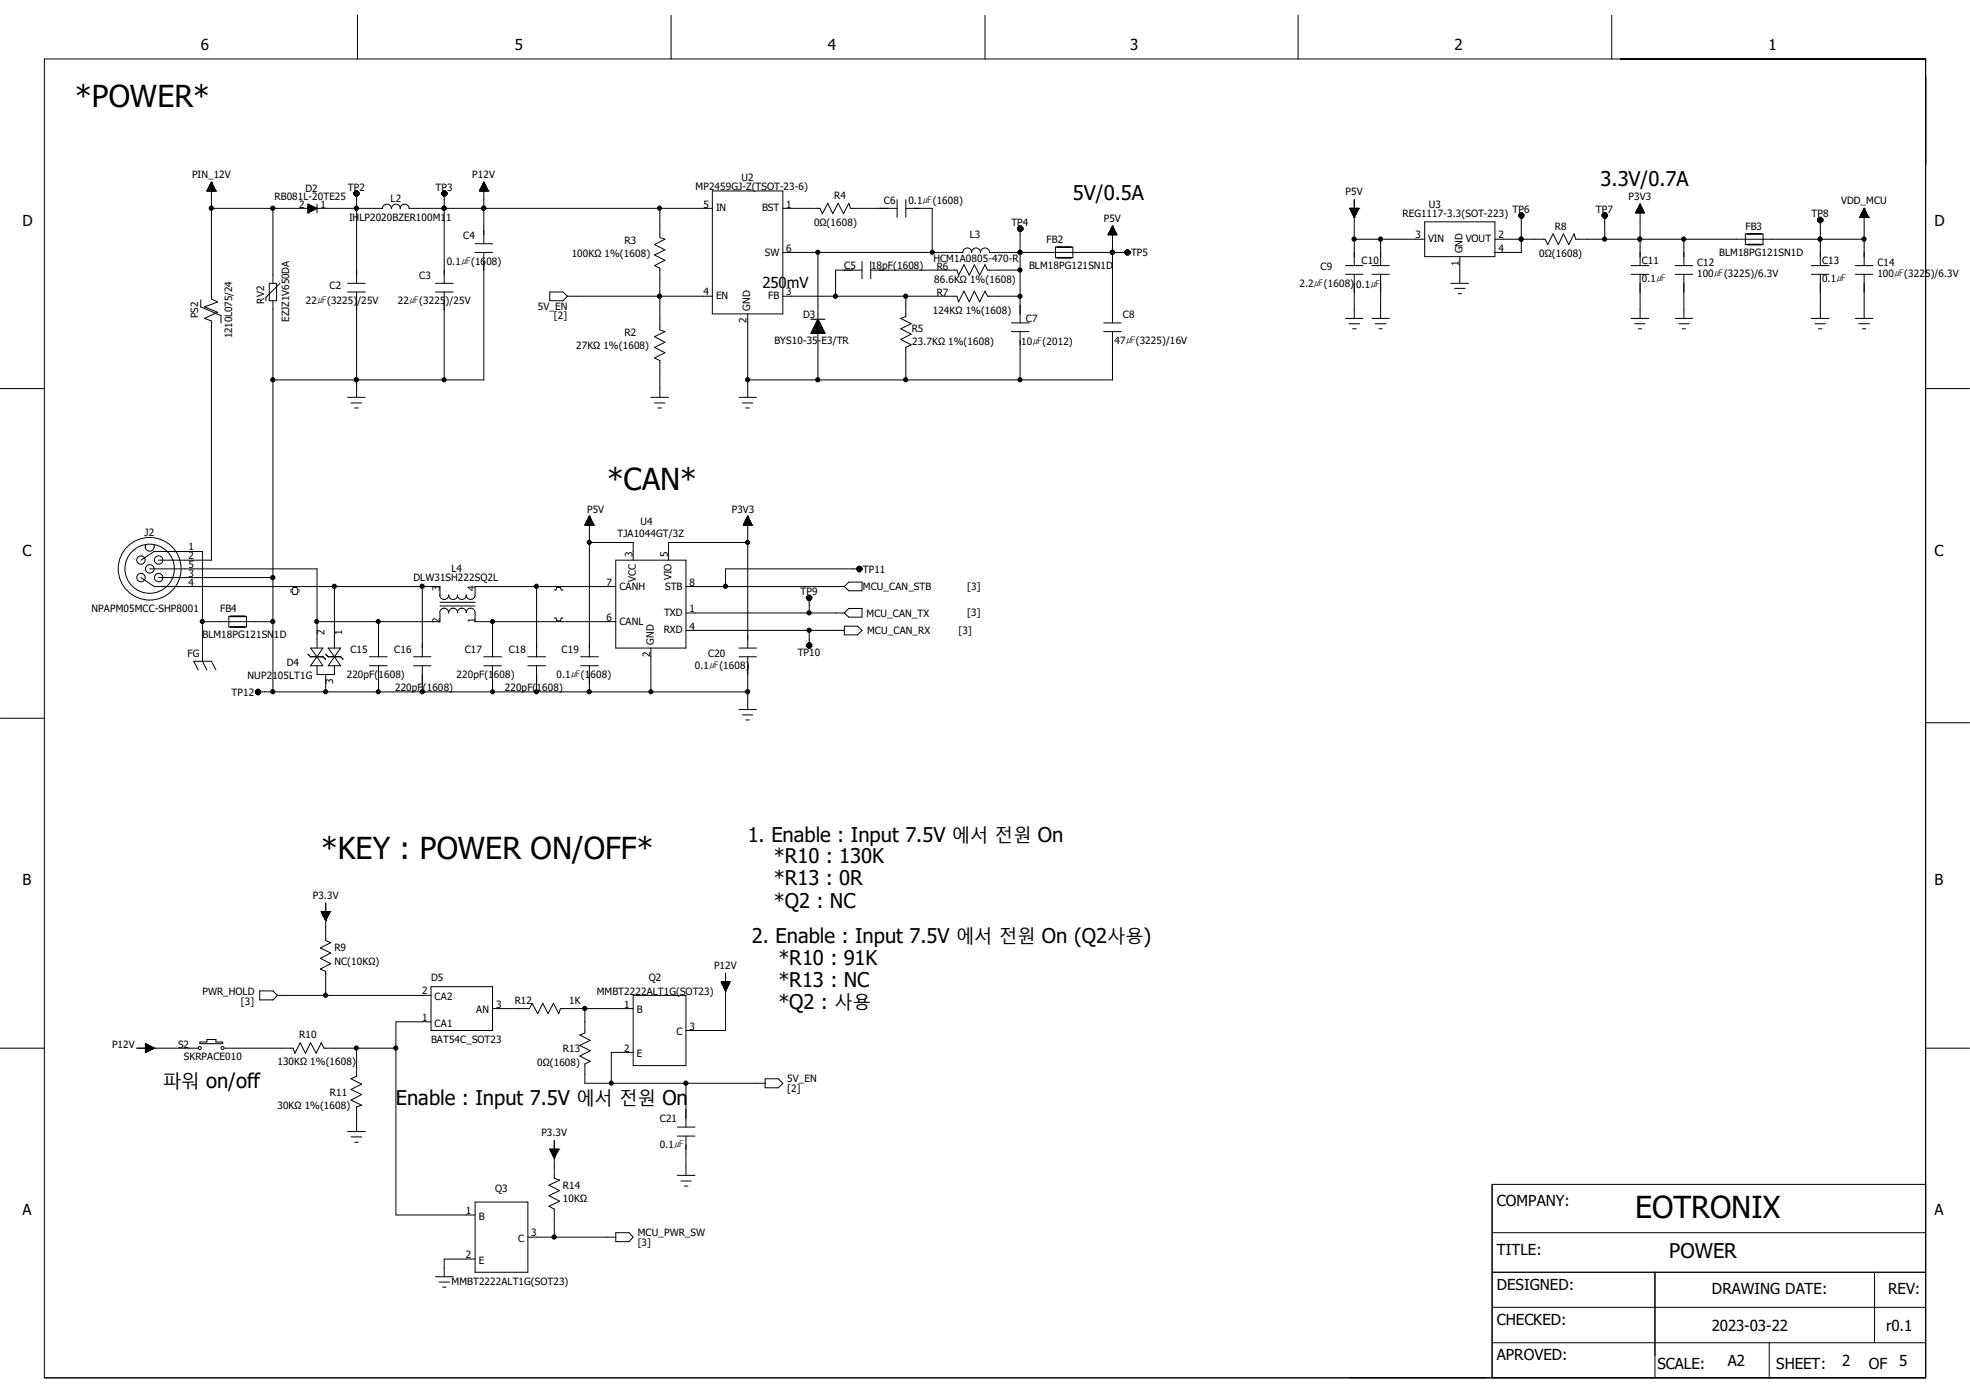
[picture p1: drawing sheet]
<svg xmlns="http://www.w3.org/2000/svg" width="297mm" height="210mm" viewBox="0 0 297 210" stroke-linecap="round" stroke-linejoin="round" font-family="sans-serif">
<g fill="none" stroke="#000" stroke-width=".15">
<path d="M6.7 8.9h283.6v198.8h-283.6zM53.9 2.3v6.6M101.2 2.3v6.6M148.5 2.3v6.6M195.7 2.3v6.6M243 2.3v6.6M31.2 28.8h.1M31.2 28.8h1.4M31.2 28.7h1.3M31.3 28.8v-.1h1.2v.1M31.3 28.6h1.2M31.3 28.8v-.2h1.1v.2"/>
<path d="M31.3 28.5h1.1M31.4 28.8v-.3h.9v.3M31.4 28.4h.9M31.4 28.8v-.4h.9v.4M31.5 28.3h.8M31.5 28.8v-.6h.8v.6M31.5 28.2h.7M31.5 28.1h.7M31.6 28.8v-.8h.6v.8M31.6 28h.5M31.7 27.9h.4v.9M31.7 27.8h.3"/>
<path d="M31.7 27.6h.3M31.8 28.8v-1.2h.2v1.2M31.8 27.6h.1M31.9 27.5h.1M31.9 31.4h25.8M31.9 27.5v17.6l.9 .4-2 .8 2 .8-2 .9 1.1 .4v36.1h-8M31.9 27.5l.7 1.3M31.9 27.5l-.7 1.3M31.9 27.5h-.1v1.3M31.9 27.5v1.3M32 27.7h-.3v1.1M32 27.7v1.1"/>
<path d="M32 27.9h-.3v.9M32 27.8v1M32.1 27.9h-.5v.9M32.2 28.2h-.7v.6M32.2 28.1v.7M32.6 28.8h.1M41.1 31.4v11.3M46.4 32.1h.1M46.4 30.8h.1M46.4 30.8v1.3M46.4 30.8l1.4 .6M46.4 30.9h.3v1.1h-.3"/>
<path d="M46.4 31h.6v.8h-.6M46.4 31.3h1.1M46.4 31.2h.9M46.6 30.9v1.1M46.8 31v.9M47.1 31.1v.6M47.2 31.2v.5h-.8M47.4 31.2v.4M47.5 31.3v.3h-1.1M47.7 31.4v.1M47.8 31.4h.1M47.8 30.8v1.3"/>
<path d="M47.8 31.4l-1.4 .7M53.3 29.3l.3 .2M53.3 29v.3M53.3 29.3h.8M53.3 29.2h.8M53.3 29h.8M53.5 29.4h.5v-.5h-.5v.6M53.6 28.8h.3M53.6 29.5h.3M53.6 28.8l-.3 .2M53.6 28.8v.7M53.8 31.4h.1"/>
<path d="M53.8 28.8v13.9M53.9 28.8v.7M53.9 28.8l.2 .2M54.1 29v.3M54.1 29.3l-.2 .2M57.7 31.4a.68 .68 0 0 1 .6-.6 .68 .68 0 0 1 .7 .6 .68 .68 0 0 1 .7-.6 .68 .68 0 0 1 .7 .6 .66 .66 0 0 1 .6-.6 .66 .66 0 0 1 .7 .6v.1M61.7 31.4h45.7M66.6 29.3h.8M66.6 29.2h.8M66.6 29h.8M66.6 29.3l.2 .2M66.6 29v.3"/>
<path d="M66.7 29.4h.6v-.5h-.6v.6M66.8 28.8h.3M66.8 29.5h.3M66.8 28.8l-.2 .2M66.8 28.8v.7M67 31.4h.1M67 28.8v13.9M67.1 28.8l.3 .2M67.1 28.8v.7M67.4 29v.3M67.4 29.3l-.3 .2M71.6 38.1h2.7"/>
<path d="M71.6 36.7h2.7M72.3 28.8h.1M72.3 28.8h1.3M72.3 28.7h1.3M72.3 28.8v-.1h1.3v.1M72.3 28.6h1.2M72.4 28.6h1.1v.2M72.4 28.5v.3M72.4 28.5h1.1M72.4 28.5h1v.3M72.4 28.4v.4M72.5 28.4h.9"/>
<path d="M72.5 28.4h.9v.4M72.5 28.3v.5M72.6 28.3h.8M72.6 28.8v-.6h.8v.6M72.6 28.2h.7M72.6 28.2h.7v.6M72.6 28.1v.7M72.6 28.1h.7M72.7 28h.5v.8M72.7 27.9h.5v.9M72.8 27.9h.4v.9M72.8 27.8v1"/>
<path d="M72.8 27.8h.3M72.8 27.7h.3v1.1M72.8 27.6v1.2M72.9 27.6h.2M72.9 27.6h.1v1.2M72.9 27.6v1.2M72.9 27.6h.1M72.9 27.5h.1M72.9 31.4h.1M72.9 27.5v9.2M72.9 38.1v19.2h-31.8M72.9 27.5l.1 1.3"/>
<path d="M72.9 27.5l-.6 1.3M72.9 27.5l.7 1.3M73.2 27.9h-.5v.9M73.2 28h-.5v.8M73.6 28.8h.1M99.5 31.4v4.4l.7 .3-1.5 .8 1.5 .8-1.5 .7 1.5 .8-1.5 .8 .8 .4v9.3l.7 .3-1.5 .8 1.5 .8-1.5 .8 1.5 .8-1.5 .8 .8 .4v5.5M107.4 28.8h10.6v18.5h-10.6zM118 31.4h5.6l.4 .8 .8-1.6 .8 1.6 .8-1.6 .8 1.6 .8-1.6 .2 .8h7.1M118 38.1h27.2M123.3 38.1v10M130 39.4v2.6M131.3 39.4v2.6"/>
<path d="M135.3 30.1v2.7M136.6 31.4h3.9v6.7M136.6 30.1v2.7M145.2 38a.66 .66 0 0 1 .6-.6 .66 .66 0 0 1 .7 .7M146.5 38a.66 .66 0 0 1 .6-.6 .66 .66 0 0 1 .7 .7M147.8 38a.66 .66 0 0 1 .7-.6 .66 .66 0 0 1 .6 .7M149.2 38.1h21.2M153.4 34.6l.3 .3M153.4 34.3v.3M153.4 34.6h.8M153.4 34.5h.8M153.4 34.3h.8"/>
<path d="M153.5 34.2h.6v.6h-.6zM153.7 34.1h.3M153.7 34.9h.3M153.7 34.1l-.3 .2M153.7 34.1v.8M153.8 38.1h.1M153.8 34.1v14.6M154 34.1l.2 .2M154 34.1v.8M154.2 34.3v.3M154.2 34.6l-.2 .3M159.1 37.3h2.7v1.6h-2.7z"/>
<path d="M167.1 35.4h1.3M167.1 35.4v-.1h1.2v.1M167.1 35.3h1.2M167.2 35.2h1.1M167.2 35.4v-.3h1.1v.3M167.2 35.1h1M167.3 35.4v-.4h.9v.4M167.3 35h.9M167.3 35.4v-.5h.8v.5M167.3 34.9h.8M167.4 34.8h.7M167.4 35.4v-.6h.7v.6"/>
<path d="M167.4 35.4v-.7h.7v.7M167.4 34.7h.6M167.5 35.4v-.9h.4v.9M167.5 34.6h.5M167.6 34.5h.3M167.6 35.4v-1h.3v1M167.6 34.3h.3M167.6 34.2h.2v1.2M167.7 34.1h.1M167.7 38.1h.1M167.7 34.1v14.6M167.7 34.1l.7 1.3h-1.4z"/>
<path d="M167.8 34.2h-.1v1.2M167.8 34.2v1.2M167.8 34.3h-.2v1.1M168 34.6h-.5v.8M168 34.6v.8M169.6 38.2l.2 .2M169.6 37.9v.3M169.6 38.2h.8M169.6 37.9h.8M169.7 38.3h.6M169.8 38.4h.3M169.8 37.7l-.2 .2"/>
<path d="M169.8 37.7h.3M169.8 37.7v.7M170 37.7v.7M170.1 37.7l.3 .2M170.1 37.7v.7M170.2 38.3v-.5h-.5v.6M170.4 37.9v.3M170.4 38.2l-.3 .2M203.5 31.4h.1M203.5 31.4h1.4M203.5 31.4l.7 1.4M203.5 31.5h1.3"/>
<path d="M203.6 31.4v.2h1.2M203.6 31.7h1.1M203.6 31.4v.3h1.1v-.3M203.7 31.4v.4M203.7 31.8h.9M203.7 31.4v.5M203.8 31.9h.8M203.8 31.4v.6h.8v-.6M203.8 31.4v.7h.7v-.7M203.8 32h.8M203.9 32.1h.6M203.9 31.4v.8"/>
<path d="M203.9 32.2h.6M204 31.4v.9h.4M204 31.4v1h.3M204 31.4v1.2M204.1 32.6h.2M204.1 31.4v1.3M204.1 32.7h.1M204.1 31.4v1.4M204.2 32.8h.1M204.2 30.1v9.9M204.2 36.1h10.6M204.2 31.4v1.3h-.1"/>
<path d="M204.3 31.4v1.2h-.2M204.3 31.4v1.1h-.3M204.4 31.4v1h-.4M204.4 31.4v.9h-.4M204.5 31.4v.8h-.6M204.6 31.4v.4h-.9M204.7 31.4v.3h-1M204.8 31.4v.1h-1.2M204.9 31.4h.1M204.9 31.4l-.7 1.4M208.2 36.1v3.9M214.8 33.4h10.6v5.3h-10.6z"/>
<path d="M220.1 38.7v4M225.4 36.1h7.6l.3 .8 .8-1.6 .8 1.6 .8-1.6 .8 1.6 .8-1.6 .3 .8h43.5M229 32.6l.2 .3M229 32.3v.3M229 32.6h.7M229 32.5h.7M229 32.3h.7M229.1 32.8h.6M229.2 32.1h.3M229.2 32.9h.3M229.2 32.1l-.2 .2M229.2 32.1v.8"/>
<path d="M229.4 36.1h.1M229.4 32.1v6h-4M229.5 32.1l.2 .2M229.5 32.1v.8M229.6 32.8v-.6h-.5v.6M229.7 32.3v.3M229.7 32.6l-.2 .3M241.6 32.6h.8M241.6 32.5h.8M241.6 32.3h.8M241.6 32.6l.2 .3M241.6 32.3v.3"/>
<path d="M241.7 32.8h.5v-.6h-.5v.6M241.8 32.1h.3M241.8 32.9h.3M241.8 32.1l-.2 .2M241.8 32.1v.8M241.9 32.1v4M242.1 32.1l.3 .2M242.1 32.1v.8M242.4 32.3v.3M242.4 32.6l-.3 .3M246.6 32h1.3M246.6 32v.1"/>
<path d="M246.7 32h1.1M246.7 32.1v-.2h1.1v.2M246.7 32.1v-.3h1.1v.3M246.8 31.8h1M246.8 31.7h.9M246.8 31.7v.4M246.8 31.6v.5M246.8 31.6h.8M246.9 32.1v-.6h.7v.6M246.9 31.5h.7M247 31.4h.6v.7M247 31.3h.5"/>
<path d="M247.1 31.2h.3v.9M247.1 31.1h.3M247.1 31.1v1M247.1 31h.3M247.1 31.1h.3v1M247.1 31v1.1M247.2 30.9h.1M247.3 30.8h.1M247.3 36.1h.1M247.3 30.8v9.2M247.3 30.8l-.7 1.3h1.3M247.3 30.8l.6 1.3"/>
<path d="M247.3 30.9h-.1v1.2M247.3 30.9v1.2M247.4 30.9v1.2M247.4 31.2h-.3v.9M247.5 31.3h-.5v.8M247.5 31.3v.8M247.6 31.4h-.7v.7M247.7 31.6v.5M247.7 31.7v.4M247.9 32v.1M253.9 36.1v3.9M263.1 35.3h2.7v1.6h-2.7z"/>
<path d="M274 33.3l.3 .3M274 33v.3M274 33.3h.8M274 33.1h.8M274 33h.8M274.2 32.9h.5v.5h-.5zM274.3 32.8h.3M274.3 33.6h.3M274.3 32.8l-.3 .2M274.3 32.8v.8M274.4 36.1h.1M274.4 32.8v7.2"/>
<path d="M274.6 32.8l.2 .2M274.6 32.8v.8M274.8 33v.3M274.8 33.3l-.2 .3M280.4 32.8h.1M280.4 32.8h1.3M280.4 32.7h1.3M280.5 32.7h1.2v.1M280.5 32.6h1.1v.2M280.5 32.5v.3M280.5 32.5h1.1M280.5 32.8v-.4h1.1v.4"/>
<path d="M280.6 32.3h.9v.5M280.6 32.4h1M280.6 32.3v.5M280.6 32.3h.9M280.7 32.8v-.6h.7v.6M280.7 32.2h.7M280.7 32.1h.7v.7M280.8 32h.5v.8M280.8 32v.8M280.8 32h.5M280.8 31.9h.5v.9M280.8 31.8v1"/>
<path d="M280.8 31.8h.5M280.8 31.8h.4v1M280.8 31.7v1.1M280.9 31.7h.3M280.9 31.7h.3v1.1M280.9 31.7v1.1M281 31.6h.1v1.2M281 31.7h.2M281 31.5v1.3M281 31.5h.1M281.1 31.4h.1M281.1 31.4v8.6"/>
<path d="M281.1 31.5v1.3M281.1 31.4l-.7 1.4M281.1 31.4l.6 1.4M281.3 32.1h-.6v.7M281.6 32.6h-1.1v.2M281.7 32.8h.1M0 58.6h6.7M30.3 45.2v1.1l3 1.3v1.1M40.6 42.7h1.1v2.6h-1.1zM41.1 45.3v59M42.2 42.7l-2.1 2.1v.5M52.4 42.7h2.7"/>
<path d="M52.4 44h2.7M52.4 59.9h2.7M53.8 57.3h.1M53.8 44v15.9M65.7 42.7h2.6M65.7 44h2.6M67 44v13.3M82.9 44h2l.7 .7-.7 .6h-2zM85.6 44.7h21.8M98.1 59.9h2.7M99.5 44.7h.1M111.4 59.9h2.6"/>
<path d="M112.7 47.3v12.6M118 44.7h26.3l.2 .8 .8-1.6 .8 1.6 .8-1.6 .8 1.6 .8-1.6 .4 .8h4.9M123.3 50.2v7.1M130 40.7h-4v4M131.3 40.7h13l.2 .8 .8-1.6 .8 1.6 .8-1.6 .8 1.6 .8-1.6 .4 .8h4.9M136.6 44.7v3l-.8 .3 1.6 .8-1.6 .8 1.6 .8-1.6 .8 1.6 .8-.8 .4v4.9M152.5 50h2.7M152.5 48.7h2.7M153.8 50v7.3M166.4 50h2.6M166.4 48.7h2.6M167.7 50v7.3h-55"/>
<path d="M202.9 40h2.6M202.9 41.4h2.6M202.9 48h2.6M203.4 48.8h1.6M203.9 49.6h.6M204.2 41.4v6.6M206.8 40h2.7M206.8 41.4h2.7M206.8 48h2.7M207.3 48.8h1.7M207.9 49.6h.5M208.2 41.4v6.6"/>
<path d="M218.7 42.7h2.7M219.3 43.5h1.6M219.8 44.3h.5M245.9 40h2.7M245.9 41.4h2.7M245.9 48h2.7M246.5 48.8h1.5M247 49.6h.5M247.3 41.4v6.6M252.6 40h2.6M252.6 41.4h2.6M252.6 48h2.6"/>
<path d="M253.1 48.8h1.6M253.6 49.6h.5M253.9 41.4v6.6M273.1 40h2.7M273.1 41.4h2.7M273.1 48h2.7M273.6 48.8h1.6M274.2 49.6h.5M274.4 41.4v6.6M279.7 40h2.7M279.7 41.4h2.7M279.7 48h2.7"/>
<path d="M280.2 48.8h1.7M280.8 49.6h.5M281.1 41.4v6.6M290.3 58.6h6.7M52.9 60.7h1.6M53.5 61.5h.5M88.2 79.2h.1M88.2 79.2h1.3M88.2 79.1h1.3M88.2 79.2v-.2h1.3v.2M88.3 79h1.2M88.3 79.2v-.2h1.1v.2"/>
<path d="M88.3 78.9h1.1M88.3 79.2v-.4h1.1v.4M88.4 78.8h.9M88.4 79.2v-.5h.9v.5M88.4 78.7h.9M88.5 79.2v-.6h.7v.6M88.5 78.6h.7M88.6 78.4h.6M88.6 79.2v-.8h.6v.8M88.6 78.4h.5M88.6 78.3h.5M88.7 78.1h.3"/>
<path d="M88.7 79.2v-1.1h.3v1.1M88.7 78h.3M88.8 77.9h.1v1.3M88.9 77.8h.1M88.9 77.8v21.2M88.9 77.8l.6 1.4M88.9 77.8l-.7 1.4M88.9 77.9l-.1 1.3M88.9 78h-.1v1.2M89.1 78.2h-.4v1M89.1 78.1v1.1M89.1 78.3h-.5v.9"/>
<path d="M89.1 78.3v.9M89.2 78.5h-.7v.7M89.2 78.5v.7M89.5 79.2h.1M98.7 60.7h1.5M99.2 61.5h.5M111.9 60.7h1.6M112.1 79.2h.1M112.1 79.2h1.3M112.1 79.1h1.3M112.1 79.2v-.2h1.2v.2M112.1 79h1.2"/>
<path d="M112.2 79.2v-.2h1.1v.2M112.2 78.9h1M112.2 79.2v-.4h1v.4M112.2 78.8h1M112.3 79.2v-.5h.9v.5M112.3 78.7h.8M112.3 79.2v-.6h.8v.6M112.4 78.6h.7M112.4 78.4h.6M112.4 79.2v-.8h.6v.8M112.4 61.5h.6M112.5 78.3h.4v.9"/>
<path d="M112.6 78.1h.3M112.6 79.2v-1.1h.3v1.1M112.6 78h.2M112.7 77.9h.1M112.7 77.8h.1M112.7 77.8v19.9M112.7 77.9v1.3M112.7 77.8l.7 1.4M112.7 77.8l-.6 1.4M112.8 78h-.2v1.2M112.8 77.9v1.3M112.9 78.2h-.4v1"/>
<path d="M112.9 78.1v1.1M112.9 78.3h-.4v.9M113.1 78.5h-.7v.7M113.1 78.5v.7M113.4 79.2h.1M21.3 87.1l1.9 1.3h43.1v1.3a.68 .68 0 0 0 .7 .7 .68 .68 0 0 0 .6-.7M21.3 84.5l1.9-1.4h7.3v16.6l.7 1.3M21.9 82.1v.3a.68 .68 0 0 0 .7 .7 .68 .68 0 0 0 .6-.7M22.6 85.8h25.2v11.9M23.2 82.1v.4M23.9 87.1h17.2M30.5 93.7h10.6"/>
<path d="M34.5 92.9h2.7v1.6h-2.7zM43.8 88.9h.3l.1-.3h.5l.2 .3h.2M43.8 89.2h.3l.1 .4h.5l.2-.4h.2M46.4 98.6l.4 .4h1.9l.4 .4M46.8 97.7h1.9l-.9 1.3zM47.8 99h.1M47.8 99l.9 1.4h-1.9zM49.1 98.6l.4 .4h1.9l.3 .4M49.5 97.7h1.9l-1 1.3zM50.4 99h.1M50.4 99l1 1.4h-1.9zM50.4 88.4v9.3"/>
<path d="M55.7 99h2.7M57.1 93.7v5.3M62.4 99h2.6M63.7 88.4v10.6M66.3 92.4v1.3h-18.5M66.3 91.4h5.3M66.3 90.8h5.3M67 91.7a.68 .68 0 0 1 .6 .7M67 91.7a.57 .57 0 0 0-.7 .7M68.3 91.7a.68 .68 0 0 1 .7 .7M68.3 91.7a.57 .57 0 0 0-.7 .7M69 89.7a.68 .68 0 0 1-.7 .7 .68 .68 0 0 1-.7-.7"/>
<path d="M69.6 91.7a.68 .68 0 0 1 .7 .7M69.6 91.7a.57 .57 0 0 0-.6 .7M70.3 89.7a.68 .68 0 0 1-.7 .7 .68 .68 0 0 1-.6-.7M71 91.7a.57 .57 0 0 0-.7 .7M71 91.7a.68 .68 0 0 1 .6 .7v1.3h21.2M71.6 89.7a.68 .68 0 0 1-.6 .7 .68 .68 0 0 1-.7-.7M72.9 99h2.7M74.3 93.7v5.3M79.6 99h2.7M80.9 88.4v10.6M83.6 88.9h.2l.1-.3h.6l.1 .3h.3M83.6 93.2h.2l.1 .4h.6l.1-.4h.3"/>
<path d="M87.5 99h2.7M88.9 81.8h6.6v2.7M92.8 84.5h10.6v13.2h-10.6zM92.8 88.4h-21.2v1.3M98.1 97.7v6.6M103.4 88.4h23.9M103.4 92.4h23.9M103.4 95h23.9M111.4 99h2.6M111.4 97.7h2.6M112.7 99v8M112.7 81.8h-11.9v2.7"/>
<path d="M121.6 90.3l.3 .3M121.6 90v.3M121.6 97.2v.3M121.6 90.3h.8M121.6 90.1h.8M121.6 90h.8M121.6 97.5l.3 .2M121.6 97.5h.8M121.6 97.3h.8M121.6 97.2h.8M121.8 90.4h.5v-.5h-.5v.6M121.8 97v.6"/>
<path d="M121.8 97h.5v.6h-.6M121.9 97.7h.2M121.9 89.7h.2M121.9 90.6h.2M121.9 89.7l-.3 .3M121.9 89.7v.9M121.9 96.9v.8M121.9 96.9h.2M121.9 96.9l-.3 .3M122 89.7v2.7M122 95v2.7M122.1 89.7l.3 .3"/>
<path d="M122.1 89.7v.9M122.1 96.9v.8M122.1 96.9l.3 .3M122.4 90v.3M122.4 97.2v.3M122.4 90.3l-.3 .3M122.4 97.5l-.3 .2M127.3 88.4l.7-.6h2v1.3h-2zM127.3 92.4l.7-.7h2v1.3h-2zM127.3 94.4h2l.7 .6-.7 .7h-2zM129.2 85.9l.2 .3M129.2 85.6v.3"/>
<path d="M129.2 85.9h.8M129.2 85.6h.8M129.3 86h.5v-.5h-.5v.6M129.4 86.2h.3M129.4 85.4l-.2 .2M129.4 85.4h.3M129.4 85.4v.8M129.5 85.4v.8M129.7 85.4l.3 .2M129.7 85.4v.8M130 85.6v.3M130 85.8h-20.6v2.6"/>
<path d="M130 85.9l-.3 .3M0 108.3h6.7M29.9 101l-.7-1.3h2.7l.7 1.3M38.5 104.2v.3M38.5 104.5l.3 .2M38.5 104.5h.8M38.5 104.3h74.2M38.5 104.2h.8M38.6 104.6h.6v-.5h-.5v.5M38.8 104.7h.2M38.8 103.9h.2M38.8 103.9l-.3 .3"/>
<path d="M38.8 103.9v.8M38.9 103.9v.8M39 103.9l.3 .3M39 103.9v.8M39.3 104.5l-.3 .2M39.3 104.2v.3M47.8 100.4v1.3h2.6v-1.3M49.1 101.7v2.6M55.7 100.4h2.7M57.1 100.4v3.9M62.4 100.4h2.6M63.7 100.4v3.9"/>
<path d="M72.9 100.4h2.7M74.3 100.4v3.9M79.6 100.4h2.7M80.9 100.4v3.9M87.5 100.4h2.7M88.9 100.4v3.9M111.4 107h2.6M111.9 107.8h1.6M112.4 108.5h.6M290.3 109h6.7M48.4 137.5h.1M48.4 137.5l.7 1.3"/>
<path d="M48.4 137.5h1.3M48.5 137.5v.1h1.2v-.1M48.5 137.5h1.2M48.5 137.6h1.2M48.6 137.5v.2h1M48.6 137.5v.3h1M48.6 137.5v.4M48.7 137.5v.5h.8v-.5M48.7 138h.8M48.7 137.5v.6M48.8 138.1h.6M48.8 137.5v.8"/>
<path d="M48.9 138.3h.5M48.9 137.5v.8M48.9 138.3h.4M48.9 137.5v1h.3M49 137.5v1.1h.2M49 137.5v1.2M49.1 138.7h.1M49.1 137.5v1.3M49.1 138.8h.1M49.1 136.1v5.7l.8 .3-1.6 .8 1.6 .8-1.6 .8 1.6 .8-1.6 .8 .8 .4v3.6M49.2 137.5v1.1h-.2M49.2 137.5v1h-.2"/>
<path d="M49.3 137.5v.9h-.4M49.3 137.5v.8h-.4M49.4 137.5v.7h-.6M49.4 137.5v.6h-.7M49.6 137.5v.4h-1M49.6 137.5v.3h-1M49.7 137.5v.2h-1.1M49.7 137.5h.1M49.7 137.5l-.6 1.3M0 158h6.7M20.6 158h9.3M21.9 158.7h.1"/>
<path d="M21.9 157.4h.1M21.9 157.4v1.3M21.9 157.4l1.3 .6M21.9 157.4h.1v1.2h-.1M21.9 157.5h.2v1.1h-.2M21.9 157.5h.4v1h-.4M21.9 157.6h.5v.9h-.5M21.9 157.6h.5v.8h-.5M21.9 157.6h.7v.8h-.7M21.9 157.7h.8v.6h-.8M21.9 157.8h1v.4h-1M21.9 158h1.3"/>
<path d="M21.9 157.9h1.2M21.9 157.9h1.1v.2M21.9 157.8h.9v.4M22 157.4v1.3M22.1 157.4v1.2M22.2 157.5v1M22.3 157.5v1M22.4 157.6v.8M22.5 157.6v.8M22.6 157.7v.6M22.7 157.7v.6M22.8 157.8v.4h-.9"/>
<path d="M22.9 157.9v.3M23 157.9v.3h-1.1M23.1 157.9v.2h-1.2M23.2 158v.1M23.2 158h.1M23.2 158l-1.3 .7M30.1 157.1h1.1v-.4h1.4v.4h1v.3h-3.5zM33.9 158h10.3l.2 .8 .9-1.6 .8 1.6 .7-1.6 .9 1.6 .7-1.6 .5 .8h10.8M39.2 149.4h1.9l.7 .7-.7 .6h-1.9zM41.8 150.1h23.2M53.8 158v4.3l-.9 .3 1.6 .8-1.6 .9 1.6 .7-1.6 .9 1.6 .7-.7 .3v3.7M65 148.8h9.3v6.6h-9.3z"/>
<path d="M65 154.1h-5.3v29.1h11.9M74.3 152.1h5.5l.4-.8 .9 1.5 .7-1.5 .8 1.5 .8-1.5 .8 1.5 .3-.7h11M88.2 152.1v3.6l-.8 .3 1.6 .8-1.6 .8 1.6 .8-1.6 .8 1.6 .8-.8 .4v2.9h27.2M95.5 150.1h7.9v10.6h-7.9zM95.5 158.7h-3.3v4.6M108.8 148l.6 1.4M108.8 148h1.3l-.7 1.4M108.8 148v.2M108.8 148v.3h1.2v-.3M108.8 148.2h1.2M108.8 148.3h1.1M108.9 148v.4h1"/>
<path d="M108.9 148v.5M109 148.5h.9M109 148v.6h.8M109.1 148.7h.7M109.1 148v.7M109.1 148v.8M109.1 148.8h.6M109.1 148v.9M109.2 148.9h.4M109.2 148v1M109.2 149h.4M109.3 148v1.1h.2"/>
<path d="M109.3 148v1.2h.2M109.3 148v1.4M109.4 149.4h.1M109.4 146.7v8.7h-6M109.4 148v1.3h-.1M109.5 148v1.2h-.2M109.6 148v1.1h-.3M109.6 148v1h-.4M109.7 148v.9h-.6M109.7 148v.8h-.6M109.8 148v.6h-.7M109.8 148v.5h-.8"/>
<path d="M109.9 148v.4h-1M109.9 148v.3h-1M110 148v.1h-1.2M290.3 158h6.7M52.4 170.6h2.7M52.9 171.4h1.6M53.5 172.2h.5M82.9 173.3h.1M82.9 173.3l.7 1.3M82.9 173.3h1.3M83 173.3v.1h1.2M83 173.5h1.1"/>
<path d="M83 173.3v.2h1.1v-.2M83.1 173.3v.3M83.1 173.6h.9M83.1 173.3v.4M83.1 173.7h.9M83.1 173.3v.5M83.2 173.9h.7M83.2 173.3v.6h.7v-.6M83.3 173.3v.7h.5M83.3 173.3v.9M83.4 174.2h.4M83.4 173.3v1"/>
<path d="M83.4 174.3h.3M83.4 173.3v1.1M83.5 174.4h.2M83.5 173.3v1.2M83.5 174.5h.1M83.5 173.3v1.3M83.6 174.6h.1M83.6 172v5.6l.8 .3-1.6 .8 1.6 .8-1.6 .8 1.6 .8-1.6 .8 .8 .4v4.2M83.6 173.3v1.2h-.1M83.7 173.3v1.1h-.2M83.7 173.3v1h-.3M83.7 173.3v.9h-.3"/>
<path d="M83.8 173.3v.8h-.5M83.9 173.3v.7h-.6M83.9 173.3v.5h-.8M84 173.3v.4h-.9M84.1 173.3v.3h-1M84.2 173.3v.1h-1.2M84.2 173.3h.1M84.2 173.3l-.6 1.3M102.1 171.3h2.7M102.1 169.9h2.7M102.1 177.2h2.7M102.7 178.1h1.5"/>
<path d="M103.2 178.8h.5M103.4 163.3v6.6M103.4 171.3v5.9M115.4 162.6h1.9l.7 .7-.7 .7h-1.9zM290.3 178.6h-65.3v29.1M65.7 192.5h2.6M66.2 193.3h1.6M66.7 194.1h.6M71.6 181.2h8v10.6h-8zM71.6 189.8h-4.6v2.7M79.6 186.5h13.2M92.8 185.8h2l.7 .7-.7 .7h-2z"/>
<path d="M225 197.1h65.3M225 191.8h65.3M225 185.8h65.3M249.5 191.8v15.9M282.6 191.8v10.6M225 202.4h65.3M266.7 202.4v5.3"/>
<circle cx="21.3" cy="87.1" r=".64"/>
<circle cx="21.3" cy="84.4" r=".64"/>
<circle cx="22.6" cy="85.7" r="4.7"/>
<circle cx="22.6" cy="85.7" r="3.7"/>
<circle cx="22.6" cy="85.8" r=".65"/>
<circle cx="23.9" cy="87.1" r=".64"/>
<circle cx="23.9" cy="84.4" r=".64"/>
<circle cx="30.1" cy="158" r=".23"/>
<circle cx="33.5" cy="158" r=".23"/>
</g>
<g fill="none" stroke="#000" stroke-width=".17">
<path d="M122.3 48.1h2.1M122.4 50h1.8M122.5 49.7h1.6M122.5 49.8v.4M122.6 49.6h1.4M122.7 49.4v.8M122.7 49.4h1.2M122.8 49.2h1.1M122.9 49v1.2M122.9 49h.8M123 48.8h.7M123.1 48.7v1.5"/>
<path d="M123.1 48.6h.5M123.1 48.5h.4M123.2 48.3v1.9M123.3 48.3h.1M123.3 48.1l1.1 2.1h-2.1zM123.4 48.3v1.9M123.6 48.7v1.5M123.8 49.1v1.1M124 49.4v.8M124.2 49.8v.4M124.3 50.1h-2v.1M124.4 50.2h.1"/>
</g>
<path d="M159.4 37.3h2.1M159.4 38.9h2.1M263.4 35.3h2.2M263.4 36.9h2.2M34.8 92.9h2.1M34.8 94.5h2.1" fill="none" stroke="#000" stroke-width=".25"/>
<g fill="#000" stroke="#000" stroke-width=".15">
<circle cx="31.9" cy="31.4" r=".32"/>
<circle cx="41.1" cy="31.4" r=".32"/>
<circle cx="53.7" cy="31.4" r=".31"/>
<circle cx="66.9" cy="31.4" r=".32"/>
<circle cx="72.9" cy="31.4" r=".32"/>
<circle cx="99.4" cy="31.4" r=".31"/>
<circle cx="123.3" cy="38" r=".32"/>
<circle cx="140.5" cy="38" r=".31"/>
<circle cx="153.8" cy="38" r=".32"/>
<circle cx="167.7" cy="38" r=".32"/>
<circle cx="204.2" cy="36" r=".32"/>
<circle cx="208.1" cy="36" r=".32"/>
<circle cx="229.3" cy="36" r=".32"/>
<circle cx="241.9" cy="36" r=".32"/>
<circle cx="247.2" cy="36" r=".31"/>
<circle cx="253.9" cy="36" r=".32"/>
<circle cx="274.4" cy="36" r=".31"/>
<circle cx="281" cy="36" r=".32"/>
<circle cx="41.1" cy="57.3" r=".32"/>
<circle cx="53.7" cy="57.3" r=".31"/>
<circle cx="66.9" cy="57.3" r=".32"/>
<circle cx="99.4" cy="44.7" r=".31"/>
<circle cx="112.7" cy="57.3" r=".32"/>
<circle cx="123.3" cy="57.3" r=".32"/>
<circle cx="126" cy="44.7" r=".32"/>
<circle cx="136.5" cy="57.3" r=".32"/>
<circle cx="136.5" cy="44.7" r=".32"/>
<circle cx="153.8" cy="44.7" r=".32"/>
<circle cx="153.8" cy="40.7" r=".32"/>
<circle cx="153.8" cy="57.3" r=".32"/>
<circle cx="30.5" cy="93.7" r=".32"/>
<circle cx="41.1" cy="87.1" r=".32"/>
<circle cx="41.1" cy="93.7" r=".32"/>
<circle cx="47.7" cy="93.7" r=".31"/>
<circle cx="50.4" cy="88.4" r=".32"/>
<circle cx="57" cy="93.7" r=".31"/>
<circle cx="63.6" cy="88.4" r=".32"/>
<circle cx="74.2" cy="93.7" r=".31"/>
<circle cx="80.9" cy="88.4" r=".32"/>
<circle cx="88.8" cy="81.8" r=".32"/>
<circle cx="109.4" cy="88.4" r=".32"/>
<circle cx="112.7" cy="81.8" r=".32"/>
<circle cx="122" cy="95" r=".32"/>
<circle cx="122" cy="92.4" r=".32"/>
<circle cx="41.1" cy="104.3" r=".32"/>
<circle cx="49.1" cy="104.3" r=".32"/>
<circle cx="57" cy="104.3" r=".31"/>
<circle cx="63.6" cy="104.3" r=".32"/>
<circle cx="74.2" cy="104.3" r=".31"/>
<circle cx="80.9" cy="104.3" r=".32"/>
<circle cx="88.8" cy="104.3" r=".32"/>
<circle cx="98.1" cy="104.3" r=".31"/>
<circle cx="112.7" cy="104.3" r=".32"/>
<circle cx="49.1" cy="150.1" r=".32"/>
<circle cx="53.7" cy="158" r=".31"/>
<circle cx="59.7" cy="158" r=".32"/>
<circle cx="88.2" cy="152" r=".32"/>
<circle cx="92.1" cy="163.3" r=".31"/>
<circle cx="103.4" cy="163.3" r=".32"/>
<circle cx="83.5" cy="186.5" r=".32"/>
</g>
<g font-size="4.6">
<text x="11.3" y="16.2">*POWER*</text>
<text x="91.5" y="73.8">*CAN*</text>
<text x="48.4" y="129.5">*KEY : POWER ON/OFF*</text>
<text x="246.5" y="183.6">EOTRONIX</text>
</g>
<g font-size="3.1">
<text x="241.3" y="28.1">3.3V/0.7A</text>
<text x="161.8" y="30.1">5V/0.5A</text>
<text x="112.7" y="126.9">1. Enable : Input 7.5V 에서 전원 On</text>
<text x="116.7" y="130.2">*R10 : 130K</text>
<text x="116.7" y="133.5">*R13 : 0R</text>
<text x="116.7" y="136.8">*Q2 : NC</text>
<text x="113.4" y="142.1">2. Enable : Input 7.5V 에서 전원 On (Q2사용)</text>
<text x="117.3" y="145.4">*R10 : 91K</text>
<text x="117.3" y="148.8">*R13 : NC</text>
<text x="117.3" y="152.1">*Q2 : 사용</text>
<text x="59.7" y="166.6">Enable : Input 7.5V 에서 전원 On</text>
<text x="251.7" y="189.7">POWER</text>
</g>
<text font-size="2.8" x="24.6" y="164">파워 on/off</text>
<g font-size="2.3">
<text x="30.3" y="7.6">6</text>
<text x="77.6" y="7.6">5</text>
<text x="124.8" y="7.6">4</text>
<text x="170.4" y="7.6">3</text>
<text x="219.3" y="7.6">2</text>
<text x="266.6" y="7.6">1</text>
<text x="3.4" y="34.1">D</text>
<text x="291.6" y="34.1">D</text>
<text x="114.9" y="43.5">250mV</text>
<text x="3.4" y="83.8">C</text>
<text x="291.6" y="83.8">C</text>
<text x="3.4" y="133.5">B</text>
<text x="291.6" y="133.5">B</text>
<text x="3.4" y="183.2">A</text>
<text x="225.7" y="181.9">COMPANY:</text>
<text x="291.6" y="183.2">A</text>
<text x="225.7" y="189.1">TITLE:</text>
<text x="225.7" y="194.5">DESIGNED:</text>
<text x="258.1" y="195.1">DRAWING DATE:</text>
<text x="284.6" y="195.1">REV:</text>
<text x="225.7" y="199.8">CHECKED:</text>
<text x="258.1" y="200.6">2023-03-22</text>
<text x="284.3" y="200.6">r0.1</text>
<text x="225.7" y="205.1">APROVED:</text>
<text x="249.9" y="206.4">SCALE:</text>
<text x="260.5" y="205.9">A2</text>
<text x="267.8" y="206.4">SHEET:</text>
<text x="277.7" y="205.9">2</text>
<text x="281.8" y="206.4">OF</text>
<text x="286.3" y="205.9">5</text>
</g>
<g font-size="1.5">
<text x="29" y="26.8">PIN_12V</text>
<text x="46.1" y="28.9">D2</text>
<text x="52.5" y="28.8">TP2</text>
<text x="65.7" y="28.8">TP3</text>
<text x="71.2" y="26.8">P12V</text>
<text x="104.9" y="28.7">MP2459GJ-Z(TSOT-23-6)</text>
<text x="111.8" y="27.2">U2</text>
<text x="125.8" y="30">R4</text>
<text x="202.9" y="29.4">P5V</text>
<text x="41.4" y="30.2">RB081L-20TE25</text>
<text x="45.1" y="31.3">2</text>
<text x="48.3" y="31.3">1</text>
<text x="52.6" y="33.3">IHLP2020BZER100M11</text>
<text x="58.9" y="30.5">L2</text>
<text x="106" y="31.3">5</text>
<text x="107.9" y="31.9">IN</text>
<text x="114.9" y="31.9">BST</text>
<text x="118.5" y="31.3">1</text>
<text x="122.7" y="34.1">0Ω(1608)</text>
<text x="133.3" y="30.8">C6</text>
<text x="136.9" y="30.8">0.1㎌(1608)</text>
<text x="146.2" y="35.8">L3</text>
<text x="152.5" y="34.1">TP4</text>
<text x="166.4" y="33.4">P5V</text>
<text x="211.5" y="32.8">REG1117-3.3(SOT-223)</text>
<text x="213.4" y="35.9">3</text>
<text x="215.4" y="31.4">U3</text>
<text x="225.9" y="35.9">2</text>
<text x="228" y="32.1">TP6</text>
<text x="234.4" y="34.6">R8</text>
<text x="240.6" y="32.1">TP7</text>
<text x="245.5" y="30.1">P3V3</text>
<text x="263.1" y="34.6">FB3</text>
<text x="273.1" y="32.8">TP8</text>
<text x="277.6" y="30.8">VDD_MCU</text>
<text x="67.4" y="39.9">0.1㎌(1608)</text>
<text x="69.8" y="36.1">C4</text>
<text x="86.2" y="38.7">100KΩ 1%(1608)</text>
<text x="94.1" y="36.7">R3</text>
<text x="115.3" y="38.5">SW</text>
<text x="118.5" y="37.9">6</text>
<text x="127.3" y="40.6">C5</text>
<text x="131.3" y="40.6">18pF(1608)</text>
<text x="140.7" y="39.5">HCM1A0805-470-R</text>
<text x="141.2" y="40.7">R6</text>
<text x="155.2" y="40.6">BLM18PG121SN1D</text>
<text x="157.8" y="36.6">FB2</text>
<text x="170.5" y="38.7">TP5</text>
<text x="199.1" y="40.7">C9</text>
<text x="205.3" y="39.8">C10</text>
<text x="215.3" y="36.5">VIN</text>
<text x="220" y="40" transform="rotate(-90 220 40)">1</text>
<text x="220.5" y="38.2" transform="rotate(-90 220.5 38.2)">GND</text>
<text x="221" y="36.5">VOUT</text>
<text x="225.9" y="37.9">4</text>
<text x="232.1" y="38.7">0Ω(1608)</text>
<text x="247.5" y="39.8">C11</text>
<text x="255.9" y="40.2">C12</text>
<text x="255.9" y="41.8">100㎌(3225)/6.3V</text>
<text x="259.2" y="38.6">BLM18PG121SN1D</text>
<text x="274.7" y="39.8">C13</text>
<text x="283" y="40.2">C14</text>
<text x="283" y="41.8">100㎌(3225)/6.3V</text>
<text x="29.9" y="48" transform="rotate(-90 29.9 48)">PS2</text>
<text x="39.8" y="45.8" transform="rotate(-90 39.8 45.8)">RV2</text>
<text x="46.1" y="45.8">22㎌(3225)/25V</text>
<text x="49.7" y="43.6">C2</text>
<text x="60" y="45.8">22㎌(3225)/25V</text>
<text x="63.2" y="42">C3</text>
<text x="81.1" y="46.7">5V_EN</text>
<text x="106" y="44.5">4</text>
<text x="107.9" y="45.1">EN</text>
<text x="113.1" y="46.8" transform="rotate(-90 113.1 46.8)">GND</text>
<text x="115.8" y="45.1">FB</text>
<text x="118.5" y="44.5">3</text>
<text x="140.6" y="47.3">124KΩ 1%(1608)</text>
<text x="140.8" y="42.7">86.6KΩ 1%(1608)</text>
<text x="141.2" y="44.7">R7</text>
<text x="195.9" y="43.2">2.2㎌(1608)</text>
<text x="204.5" y="43.3">0.1㎌</text>
<text x="247.5" y="42.6">0.1㎌</text>
<text x="274.7" y="42.6">0.1㎌</text>
<text x="35" y="51" transform="rotate(-90 35 51)">1210L075/24</text>
<text x="43.6" y="48.6" transform="rotate(-90 43.6 48.6)">EZJZ1V650DA</text>
<text x="83.5" y="48.1">[2]</text>
<text x="86.9" y="52.6">27KΩ 1%(1608)</text>
<text x="94.1" y="50.6">R2</text>
<text x="112.6" y="48.7" transform="rotate(-90 112.6 48.7)">2</text>
<text x="116.8" y="51.8">BYS10-35-E3/TR</text>
<text x="121.1" y="48">D3</text>
<text x="137.5" y="50">R5</text>
<text x="137.5" y="52">23.7KΩ 1%(1608)</text>
<text x="154" y="52">10㎌(2012)</text>
<text x="154.7" y="48.5">C7</text>
<text x="168" y="51.8">47㎌(3225)/16V</text>
<text x="169.3" y="48">C8</text>
<text x="88.5" y="77.3">P5V</text>
<text x="110.3" y="77.3">P3V3</text>
<text x="21.8" y="80.9">J2</text>
<text x="28.4" y="83">1</text>
<text x="93.1" y="81">TJA1044GT/3Z</text>
<text x="95.3" y="83.9" transform="rotate(-90 95.3 83.9)">3</text>
<text x="96.6" y="79.2">U4</text>
<text x="100.7" y="83.9" transform="rotate(-90 100.7 83.9)">5</text>
<text x="28.4" y="84.3">2</text>
<text x="28.4" y="87">3</text>
<text x="28.4" y="88.3">4</text>
<text x="28.4" y="85.6">5</text>
<text x="62.4" y="87.6">DLW31SH222SQ2L</text>
<text x="66.3" y="89.1" transform="rotate(-90 66.3 89.1)">3</text>
<text x="68.1" y="86.2">L4</text>
<text x="71.6" y="89.1" transform="rotate(-90 71.6 89.1)">4</text>
<text x="91.4" y="88.3">7</text>
<text x="93.4" y="88.9">CANH</text>
<text x="95.9" y="87.7" transform="rotate(-90 95.9 87.7)">VCC</text>
<text x="100.3" y="88.9">STB</text>
<text x="101.2" y="87.5" transform="rotate(-90 101.2 87.5)">VIO</text>
<text x="104" y="88.3">8</text>
<text x="120.7" y="89.7">TP9</text>
<text x="130.1" y="86.4">TP11</text>
<text x="130.1" y="88.9">MCU_CAN_STB</text>
<text x="145.8" y="88.9">[3]</text>
<text x="13.8" y="92.3">NPAPM05MCC-SHP8001</text>
<text x="33.2" y="92.3">FB4</text>
<text x="48.9" y="95.7" transform="rotate(-90 48.9 95.7)">2</text>
<text x="51.6" y="95.7" transform="rotate(-90 51.6 95.7)">1</text>
<text x="66.3" y="93.9" transform="rotate(-90 66.3 93.9)">2</text>
<text x="71.6" y="93.9" transform="rotate(-90 71.6 93.9)">1</text>
<text x="91.4" y="93.6">6</text>
<text x="93.4" y="94.2">CANL</text>
<text x="100.1" y="95.5">RXD</text>
<text x="100.1" y="92.9">TXD</text>
<text x="104" y="92.3">1</text>
<text x="104" y="94.9">4</text>
<text x="130.6" y="93">MCU_CAN_TX</text>
<text x="130.7" y="95.6">MCU_CAN_RX</text>
<text x="144.5" y="95.6">[3]</text>
<text x="145.8" y="92.9">[3]</text>
<text x="28.3" y="99">FG</text>
<text x="30.5" y="96.2">BLM18PG121SN1D</text>
<text x="43.3" y="100.4">D4</text>
<text x="52.8" y="98.4">C15</text>
<text x="59.4" y="98.4">C16</text>
<text x="70.1" y="98.4">C17</text>
<text x="76.7" y="98.4">C18</text>
<text x="84.7" y="98.4">C19</text>
<text x="98" y="99" transform="rotate(-90 98 99)">2</text>
<text x="98.6" y="97.2" transform="rotate(-90 98.6 97.2)">GND</text>
<text x="104.8" y="100.9">0.1㎌(1608)</text>
<text x="106.8" y="99">C20</text>
<text x="120.3" y="98.9">TP10</text>
<text x="34.9" y="104.9">TP12</text>
<text x="37.3" y="102.3">NUP2105LT1G</text>
<text x="50.3" y="103.1" transform="rotate(-90 50.3 103.1)">3</text>
<text x="52.3" y="102.2">220pF(1608)</text>
<text x="59.6" y="104.2">220pF(1608)</text>
<text x="68.8" y="102.2">220pF(1608)</text>
<text x="76.1" y="104.2">220pF(1608)</text>
<text x="83.9" y="102.2">0.1㎌(1608)</text>
<text x="47.2" y="135.5">P3.3V</text>
<text x="50.4" y="143.4">R9</text>
<text x="50.4" y="145.4">NC(10KΩ)</text>
<text x="63.6" y="149.9">2</text>
<text x="65" y="147.9">D5</text>
<text x="97.8" y="147.9">Q2</text>
<text x="107.7" y="146.1">P12V</text>
<text x="30.5" y="150.1">PWR_HOLD</text>
<text x="36.3" y="151.5">[3]</text>
<text x="63.6" y="153.9">1</text>
<text x="65.5" y="154.8">CA1</text>
<text x="65.5" y="150.8">CA2</text>
<text x="71.8" y="152.8">AN</text>
<text x="74.8" y="151.9">3</text>
<text x="77.6" y="151.4">R12</text>
<text x="85.8" y="151.4">1K</text>
<text x="90" y="150.1">MMBT2222ALT1G(SOT23)</text>
<text x="94.1" y="151.9">1</text>
<text x="96" y="152.8">B</text>
<text x="104" y="155.2">3</text>
<text x="16.9" y="158">P12V</text>
<text x="26.8" y="157.9">S2</text>
<text x="27.7" y="159.9">SKRPACE010</text>
<text x="41.8" y="160.5">130KΩ 1%(1608)</text>
<text x="45.1" y="156.5">R10</text>
<text x="65" y="157.2">BAT54C_SOT23</text>
<text x="81" y="160.7">0Ω(1608)</text>
<text x="84.9" y="158.5">R13</text>
<text x="94.1" y="158.5">2</text>
<text x="96" y="159.4">E</text>
<text x="102" y="156.1">C</text>
<text x="41.8" y="167.2">30KΩ 1%(1608)</text>
<text x="49.7" y="165.2">R11</text>
<text x="118.7" y="164.6">[2]</text>
<text x="118.7" y="163.2">5V_EN</text>
<text x="81.6" y="171.3">P3.3V</text>
<text x="99.5" y="169.1">C21</text>
<text x="99.5" y="173.1">0.1㎌</text>
<text x="74.6" y="179.7">Q3</text>
<text x="84.9" y="179.2">R14</text>
<text x="70.2" y="183">1</text>
<text x="72.2" y="183.9">B</text>
<text x="84.9" y="181.2">10KΩ</text>
<text x="70.2" y="189.7">2</text>
<text x="72.2" y="190.5">E</text>
<text x="78.1" y="187.2">C</text>
<text x="80.1" y="186.4">3</text>
<text x="96.1" y="187.8">[3]</text>
<text x="96.1" y="186.4">MCU_PWR_SW</text>
<text x="68.1" y="193.8">MMBT2222ALT1G(SOT23)</text>
</g>
</svg>
